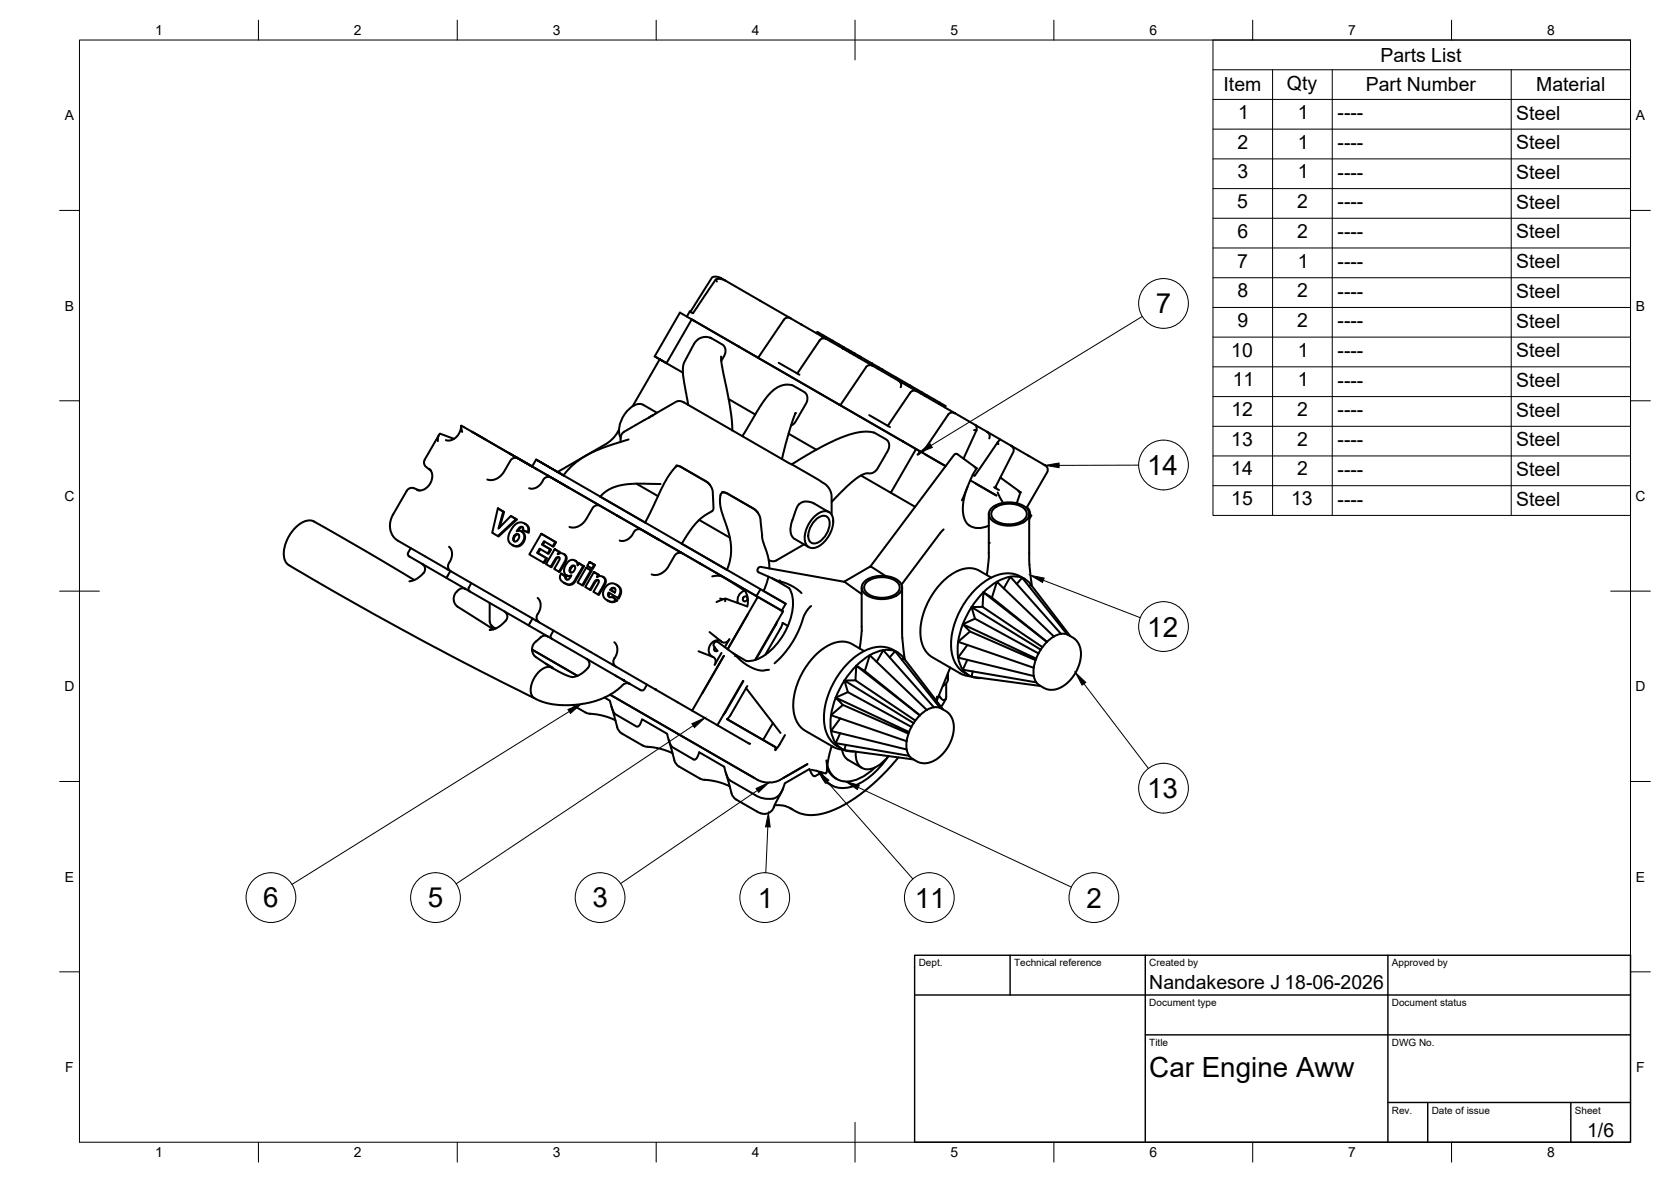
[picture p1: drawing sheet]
<svg xmlns="http://www.w3.org/2000/svg" width="420mm" height="297mm" viewBox="0 0 420 297" stroke-linecap="round" stroke-linejoin="round" font-family="sans-serif">
<!-- layer: Visible -->
<g fill="none" stroke="#000" stroke-width=".51">
<path d="M180 70.2l-5.7 8.5-.9-.4-.7 1.3M182.4 70.5l-2-.9-1.3 .1-5.5 8.7M182.4 70.5l-1.2-.4h-.8l-.4 .1 .3 .5M182.4 70.5l16.4 9.5M164.6 89.6l1.3 .7M165.9 90.3l1.4 .8M165.9 90.3l-6.8 11.8M167.3 91.1l.3 .2M167.6 91.3l6.3-11 56.4 32.5-6.3 11-7.5-4.3M167.6 91.3l4.1 2.3M173.9 80.3l.9 .5M178.6 84.9l.3 .1"/>
<path d="M178.6 84.9l3.1 1.7 .5 .7 .2 1.4-1 2M178.6 84.9l-1.8-.2-.9 .4-.8 .5-.6 .9-2.6 4.9-.2 1.1 .1 1.9 1.2 7.4M181.3 89.6l.3 2.6 2 10.6 .5 5.4M185.7 87.1l-14.7-8.5-6.4 11 2.7 1.5M185.7 87v.1M185.7 87.1l45.6 26.3M190.4 89.7h.1M195.8 91.2l5.2 3M205.3 83.8l.2-.4 3.9 2.2M206.4 99h.1M206.6 84.5l.5 .5M207.8 85.2l-9-5.2-.9-.2-.7 .4-6.6 9.7"/>
<path d="M209.4 85.6l2.7 1.6M209.4 85.6l-.2 .4M211.1 86.6l-.2 .4M212.1 87.2l1.7 1-.2 .4M212.1 87.2l-.2 .4M213.3 87.9l-.2 .3M213.8 88.2l1.1 .6M214.1 88.4l-.2 .3M214.9 88.8l4.3 2.5M214.9 88.8l-.2 .4M216 89.4l-.2 .4M216.3 89.6l-.2 .4"/>
<path d="M219.2 91.3l2.7 1.6M219.2 91.3l-.2 .4M219.4 91.9l-11.6-6.7-.8-.2-.9 .5-5.6 8.4M220.9 92.3l-.2 .4M221.9 92.9l6.5 3.7-.2 .4M221.9 92.9l-.2 .3M225.4 94.9l-.2 .3M225.9 95.6l.6 .7v1M228.5 97.1l.2-.3 3 1.8M230.5 98.3l-11-6.4-1-.1-.7 .4-6.5 9.6M231.7 98.6l4.6 2.6M231.7 98.6l-.2 .3"/>
<path d="M233.1 99.3l-.2 .4M107.9 117.8l.4 .4a3.4 3.4 0 0 1-3.4 5v-.1M110.4 109.3l-3.8 6.6v.6l.3 .6 1.5 1.2M114.2 110.3l-3.6-1.3-.4 .9-.1 1M115.9 107.1l-.4 1.7-.9 1.1-1.4 .8-1.1-.1M116.2 108.5l-.2-1.5 6.3 3.6M127.9 113.8l5.9 3.4-15.1-8.7 11.2 6.4-.2 .1M129.9 114.9l3.9 2.3M134.5 117.6l16 9.3M134.5 117.6h.1M134.8 115.5l-1 1.7 56.4 32.6 1-1.7M135.3 118.1l-5-2.9-.9-.2-1 .6-1.7 3.1-1.1 1.1-1.5 .8-1.6-.1"/>
<path d="M138.1 119.8l-.4-.3 5.2 3-4.4-2.5-.8-.2-.8 .4-1 1.5-.9 .8-1.1 .3-.8-.1M155.6 108l-1.3 2-1.6 1.4-12.5 7.2M156 111l.1-1.5 .9-1 13-7.5 .6-.2 .9 .1 36 20.8 1 1.1 .5 1.3 .1 5.2M158.1 110.4l-6.4 2.1-4.3 1.9-3 2.1-2.7 3-6.9-4 62.8 36.2-1 1.8-6.4-3.7M161.8 101.8l3.4 1.9M161.8 101.7a3.2 3.2 0 0 0-3.6 1 7.4 7.4 0 0 0-2.4 6.7l.3 .6M164.2 104.3l-1 .6M170.1 117l1.1 .3 6.2 3.6 1.2 1M183.2 100.3l6.7 3.9M198.3 109l7 4M198.9 106.9l.8-.5 .9-1.4 2.2-3.8 .2-1.4-.2-.7-.4-.5-3.1-1.8-2.1-.1-1.1 .4-1.3 .7-1.9 1.9-1.8 2.6-4.4 7.3M199.1 116.7l8.2-4.8 4-1.8 2.9-1.1 2.7-.5h2.1l.9 .3 2.4 1.3a2.23 2.23 0 0 1 .7 3.7l-2.4 4.1-.5 .5-.8 .5h-1.4l-.8 .3-1.5 .8-2.8 2.4-3.7 3.7"/>
<path d="M200 103.8l-1.7 5.1-1.7 6.5M211 101.7h.1M218.5 104.3l5.3 3M227 110.9h.1M230.3 112.8l1 .6-.4 .7M231.3 113.4l.3 .2M231.6 113.6l6.2 3.6M231.7 113.6l-1 .7M235 100.4l-.2 .4M236.3 101.2l1.4 .8-.1 .4M236.3 101.2l-.2 .3M240.1 103.8l-9.6-5.5-.9-.1-.7 .4-5.7 8.4"/>
<path d="M244.9 108.1h.6M245.1 117.5l.5 .2M245.3 106.8l.3 .6-.1 .8-3.2 7.1M245.3 106.8l9 5.2 .5 .7v.9l-4.6 9M245.3 106.8l-5.4-3.1h-.6l-.5 .1-6.9 10M245.6 117.7l-4.9-3.6-.7 .1-21.2 28.2-6.6 3.8M245.6 117.7l-1.2 2-2.5 6M248.2 108.5l.6 .9-.1 .8M251 111.6l-.1-.4-5.9 8.4-.4-.3M251.4 110.4l-.5 .8M254.3 112l8.5 5 .6 .8-.1 .9-5.2 9M103.3 137.7l-.8 1.5 .4 .6 58.2 33.6a.69 .69 0 0 0 .9-.2l.7-1.2"/>
<path d="M105.5 123.3l-1.7-.7-.9 .2-.6 .5-3.9 7-.4 1.7 .2 1.5 .7 1.3 .8 .8 12.8 7.5M112.9 137.4l.5 .7 .3 .9-.3 1.5-.8 1.7 .1 .6 .4 .6 21.6 12.5M125.2 127.8l-1.4 6.1 1.4 .8 4.6-4.3-1.4-.7-3.1 3.1 1.2-4.2-1.3-.8 1.5 .9M126.5 128.6l.2 .1-1.1 3.8M128.4 129.7l1.6 .9M129.4 134.5l.7-.3 .5 .4-.2 .8-.7 .7-.5-.1-.2-.4zM129.5 131.9l.8-.5 1-.1 1.1 .6 .4 .9-.1 .9-1.3-.5 .1-.7-.5-.1-1.1 1.1 .6-.1 .5 .1 .6 .4 .2 .8-.1 .9-.3 .7-.8 .7-.6 .2-.9-.1-.8-.5-.4-.5-.1-.6 .3-1.5zM129.8 130.4l.2 .2-4.6 4.2-.2-.1M130.4 134.3l-.5 .1-.5 .6-.2 .6 .2 .5M131.1 133.5a2.09 2.09 0 0 1-.4 3.7l-1 .1-.9-.4M131.4 132.5l-.5 .2-.7 .7M131.4 133.2l1.5 .6"/>
<path d="M131.9 131.6l1 .9 .1 1-.1 .3-.2-.1M135.1 138.9l2.4 1.4M135.9 138l-.6 1M136.1 134.1l-3 5.2 3.6 2.1 .7-1.2-2.3-1.3 .6-1 2 1.2 .6-1.1-2-1.2 .5-.8 2.2 1.3 .6-1.1-3.5-2.1 3.7 2.2M136.3 136.8l2.2 1.3M137 136.1l-.5 .9M138.3 138l.2 .1-.6 1.1-.2-.1M139.5 138l-2.2 3.8 1.2 .7 1.3-2.2 .4-.3h.3l.2 .6-1.4 2.4 1.2 .7 1.7-3 .1-.7-.3-.6a1.36 1.36 0 0 0-1.8-.1l.4-.7-1.1-.6 1.3 .8M139.6 136.2l.2 .1-.6 1.1-.2-.1M140.6 138.6l.2 .2-.2 .3M141.7 139.2l.7 .6 .1 .7-1.4 2.7-.4 .6-.2-.1M150.4 126.9l.3 .1"/>
<path d="M155.2 129.5l16 9.3M155.2 129.5h.1M155.2 129.5v.1M156 130.1l-5.1-3-.8-.1-.6 .2-.5 .4-1.6 2.9-1.1 1.2-1.7 .9-1.4-.2M160 121.5l5.4 3.2M160.8 133l-.3-.4 5.2 3.1-4.3-2.6-.8-.1-1 .4-.8 1.3-1 .9-1.1 .4-.9-.2M166.1 121.6l-6.2-.1-4.3 .6-2.8 1.1-1.9 1.6 11.3 6.5 4.7-9.6 2.2-3.4a1.84 1.84 0 0 1 1.2-1.2l.9 .2 6.7 3.9 .9 1.2 .4 1.4 .2 3.7-.2 .8-2.8 1.8-1.5 1.5-1.3 1.6-2.2 3.4 11.4 6.6 .6-1.6 .3-1.7 .1-2.7-.6-3.5-2-6.3-.2-1.7 .3-1.6a1.37 1.37 0 0 1 1.9 .1l6.4 3.7 1.2 1.4 .4 1.1 .5 5.1 1.5 4.6 .2 2.8M171.2 138.8l.2 .1M171.2 138.8l-.2 .1M175.8 130.7l7.7 4.4M181.6 123.6l1.3 .4 6.4 3.7 1.3 1.1M199.2 130.7a3.8 3.8 0 0 0 .6 4.7l3.6 2.1"/>
<path d="M202.2 136.8l-7.1 4.1-.9 .1-.9-.3M204.7 129.9a3.4 3.4 0 0 1 3.8-1.2 3.4 3.4 0 0 1 .8 3.9 7.1 7.1 0 0 1-4.8 5.1 2.13 2.13 0 0 1-2.2-2.5 8 8 0 0 1 2.4-5.3zM204.9 130.8a2.42 2.42 0 0 1 3.1-.9 3.6 3.6 0 0 1-.2 4.3l-.4 .6a3.3 3.3 0 0 1-3.2 1.7 2.42 2.42 0 0 1-.8-3.2l.6-1.3zM208.4 128.7l-3.8-2.2-1.4-.4a2.8 2.8 0 0 0-3.3 2.6l-.7 2M224 123.8l6.1 3.6M237.3 133l-.8 .9-9.8 13M243.3 122.4l-.8 2.5-.4 2.5 .1 2 .8 1.9a3.7 3.7 0 0 0 4.2 1.3l1.4-.5M244 120.7l6.5 3.8M248.6 129.2v10.9l-.5 4.4M249.5 127.6a7.5 7.5 0 0 1 8.5 0 2.1 2.1 0 0 1 .8 2 2.1 2.1 0 0 1-1.5 1.6 7.7 7.7 0 0 1-7.8-.4 1.97 1.97 0 0 1 0-3.2zM250 122.4l1.2 .8M250 127.7a6.3 6.3 0 0 1 7.9 .5 1.89 1.89 0 0 1-1 2.8 6.3 6.3 0 0 1-7.3-.8 1.7 1.7 0 0 1 .4-2.5z"/>
<path d="M250.4 122.2l.1 .6M250.8 123.7l1.4 2.7M251.5 120.1l5.1 3.6M256.1 123.6l.5 .1-.9 2.8M256.6 123.7h.1M258.2 127.5l.6 .8 .2 1.1M258.8 129.2v12.3l.7 5.8M258.8 129.3l.5 .3-.5 .9M104.2 145.8l-11-6.6a182.3 182.3 0 0 0-14.8-8.4l-1.3 .1-1.6 .7-1.7 1.5-1.2 1.8-.8 1.8-.4 1.9 .1 1.8 .5 1.1 .6 .5 5.7 3.4 19.1 10.8a849.5 849.5 0 0 0 37 19.3M106.2 141.7l.6 .9-.2 1.3-1.9 1.6-1.8 .6M112.5 143.1l.4 .1M112.5 143.1l.8 .5"/>
<path d="M113.2 143.5l-1 1.7M117.1 148l-.5-.2-.9 .1-1.3 1.3-.3 1.4 .4 1.3 .6 .6 9 5.7M118.5 146.5l-.7 1.4v.4l.4 .4M123.1 158.2l.2 .1M123.1 151.5l.1 5 .4 .7 1 .8M123.6 157.2v.6M126.8 153.7l.7 .9 .1 .6-.4 .7-1.8 1.6-.9 .5-1.3 .3M133.9 155.4l-1 1.7M134.7 155.9l.5 .1M134.7 155.9l.9 .5M135.2 150.3l.5 .6 .2 .9-.1 1.3-.9 1.9 .1 .8 .4 .4 18.7 10.9M137.4 140.2l.1 .1-.6 1.2-.2-.1"/>
<path d="M137.7 159.9l-.5-.1-.8 .1-1.7 1.4-.8 1-.1 1.2 .2 .8 .6 .7 4.2 2.8M139.2 158.5l-.7 1.3 .1 .5 .3 .3M140.6 140.1l-.6 .3-1.3 2.2-.2-.1M141.1 144.1l1.3 1M142.2 144.9l.3 .8M142.4 144.6l.5 .2h.7M142.7 141.3l.7-.5 .8-.1 .8 .6 .2 .8 .3-.6 1.1 .7-2.2 3.9-.7 .6-.5 .2-.7-.1-1-.5-.4-.5-.3-.6 .3-1.1 1.1 .8v.5l.4 .3 .5-.2 .6-.9-.7 .1-.4-.1-.7-.7v-1.1zM143.6 142.4l.7-.3 .3 .4-.3 1-.6 .4-.3-.1-.2-.4zM144.5 142.2l-.5 .1-.4 .5-.2 .6 .1 .5M144.6 140.9l.5 .4 .3 .5M145.5 141.5l1.4 .8M146.6 142.2l.3 .1-2.6 4.2-.7 .4-.6 .1-1.2-.6"/>
<path d="M147.4 142.6l-2.2 3.8 1.2 .7 2.2-3.8-1.2-.7 1.4 .8M148.2 141.2l-.5 1 1.1 .7 .6-1-1.2-.7 1.4 .8M148.6 143.3l.2 .1-2.2 3.8-.2-.1M149.3 143.7l-2.1 3.8 1.1 .7 1.4-2.3 .4-.2 .3 .1 .2 .2-.1 .5-1.3 2.2 1.2 .7 1.7-3.1v-.6l-.4-.7a1.43 1.43 0 0 0-1.6 0l.3-.6-1.1-.7 1.3 .8M149.4 141.9l.2 .1-.6 1-.2-.1M150.4 144.4l.2 .1-.2 .4M150.5 145.8l-.7 .3-1.3 2.2-.2-.1M151.6 144.9l.6 .6 .1 .9-1.7 3.1-.2-.1M152.4 147.3l.4-.3a2.09 2.09 0 0 1 2.8 .4 2.09 2.09 0 0 1-.2 2.9l-2.4-1.4-.1 .7 .2 .3 .3 .2 .5-.1 1.1 .8a2.16 2.16 0 0 1-3-.5 2.16 2.16 0 0 1 .4-3zM152.6 150.8l1.4 .5 1.2-.4M153.2 149l-.1 .6 .2 .5M153.4 148.2l1.2 .7"/>
<path d="M153.7 147.9l.3-.2 .6 .2 .1 .5-.1 .5-1.2-.7zM153.9 150l1.3 .9M154.6 147.8l-.5 .1-.5 .4M154.9 146.9l.9 .7 .4 .9-.3 1.3-.3 .6-.2-.1M155 150.8l.2 .1M175.8 141.5l14.7 8.5-7.5 13.1M175.8 141.5h.1M176.7 142l-5.1-2.9-.9-.2-1 .6-1.8 3.1-1 1.1-1.5 .7-1.5-.1M178.4 158.8l3.2 2.6h.9l.9-.7-1.2 1.9M181.1 150.4l1.1 .1M181.3 144.6l.2 .2-1.3-.1-1.1 .2M181.5 144.8l5.7 3.6"/>
<path d="M182.3 151.1l.2-.6 5.4 1.9M182.4 150.5l-2.3 .8M187.3 148.4l.5 1 .2 1.1-.1 1.9M187.3 148.4a2.56 2.56 0 0 0-1.8 3.1M188 154.4l-5 8.8M190.5 150l6.4 3.7-.5-.3M193.2 144.9l-1.2 3.6 5.6 3.2M194 145.3l4.4 2.5M195.4 156.2l-5.4 9.6M196 145.8l.3 .4 1.7 .5 1.4 .7 2.1 1.6M196.1 146.2l.7 .2M196.3 146.2l-5.7-2.4-.2-.5 .2-.5 .7-.3 21.1 3.7"/>
<path d="M196.9 153.7l-7 12.1M198.1 157.3l-1.3-.8-.5 1.4-3.9 6.7M198.4 147.8a9.7 9.7 0 0 1 .3 8 16.4 16.4 0 0 1-8.4 9.9l-1.8 .4h-.8M203.9 152.3l-1 1.1-.6 1.1-1.3 3.6-1.7 3.2-2.2 3.1-2.3 2.3M212.4 146.2l4.3 3.1M216.7 147.6v10.9l-.5 4.5M217.5 146a7.5 7.5 0 0 1 8.5 0 2.1 2.1 0 0 1 .8 2.1 2.1 2.1 0 0 1-1.4 1.6 7.7 7.7 0 0 1-7.9-.5 1.97 1.97 0 0 1 0-3.2zM218 146.2a6.3 6.3 0 0 1 7.9 .5 1.89 1.89 0 0 1-1 2.8 6.3 6.3 0 0 1-7.3-.9 1.7 1.7 0 0 1 .4-2.4zM218.9 142.3l.2 .1M219.1 142.4l3.6 2.3M226.8 147.6v12.3l.7 5.8M243.9 158.7l-3 2.6 19 6.5"/>
<path d="M245.2 155.5l-3.1 1.4M247.1 152.5l-2.8 .1M247.3 148.9l2.1 1.3M247.3 148.8a21.4 21.4 0 0 0-6.5 15.8 5.6 5.6 0 0 0 5.4 5.8h.5M249.2 145.2l-3.7-2.1-1.5-.3-1.2 .1a14.5 14.5 0 0 0-9.1 7.8l-1.1 2.3-.9 2.9-.3 2.1 .1 1.9a6.6 6.6 0 0 0 3 5.3l7.2 4.2 1.1 .4 1.3 .2M252.4 147.9l1.6-3 12.8 14.4M255.7 146.8l1.3-1.6 11.3 14.2M257.7 145.5l-1.5-.8-1.4-.5-1.5-.1-1.8 .2a17.8 17.8 0 0 0-10.6 10.3l-1 2.3-.5 2.4a9.7 9.7 0 0 0 1.8 8.7l2.4 1.8M258.7 147.3l.5-.3 9.9 12.8M259.2 147a5.7 5.7 0 0 0-7.4-1.4 15.3 15.3 0 0 0-4.5 3.2M265 160l-14.3-13.8-1.3 4 13.9 11.1M266.8 159.3l1.5 .1"/>
<path d="M266.8 159.3a6.8 6.8 0 0 0-3.6 2M268.3 159.4l1.4 .8a5.8 5.8 0 0 1 1.5 7.1l-.8 1.9-1.6 2-1.5 1.2-1.9 .8a3.9 3.9 0 0 1-3-.4l-1-.6-.9-.7M133.8 163.2l11.4 6.6M137.2 166.8l1.8 1.2M144 177.2l3.5 2 .9 .2M147.5 165.6l.7 .9-.2 1.1-1.7 1.6-1.8 .9h-.7l-1.1-.3-4.5-2.2-1 .1-1 .6-1.4 1.3-1 1.9-.4 2.2 .4 1.3 .5 .4 1.3 .7 3.3 .9 4.2 .2 3-.2 2.8-.6 2.3-.8 2.8-1.3 3-2.5 .9-.1 .5 .2M148.4 179.4l3.4 .5 2.9 1.1M152 175.3l1.4 .8 .7 2.4 .6 1 5.5 3.1 .4-.2 .4-.4 .4-1.3 6.3 3.7 .8 2.5 .6 .9 5.5 3.1 .7-.6 .5-1.3 6.3 3.7 .7 2.4 .7 1 6.2 3.6a5.8 5.8 0 0 0 5.3 .8l1.3-1.2 1-2.4 6.3-3.7 .4 1.2 .7 .7 1.8-.9 .5 1.5 1 1M153.4 174.6l37.1 21.4a6.2 6.2 0 0 0 5.6 0l6.9-4M153.8 177.6l1.1 3.9a4.3 4.3 0 0 0 1.5 2.8l5.2 3 1.2 .4M154.1 167.1l.4 .1M154.1 167.1l.8 .5"/>
<path d="M154.5 161.4l.5 .7 .2 1-.2 1.4-.8 1.6 .1 .7 .4 .6 19.3 11.2 8-13.8M174 178.6l14.4 8.3M175.6 163.7l3.9 1.5 .4 .8-.2 1.1 1.7-3M179.7 162.6a.57 .57 0 0 0-.1 .8 .57 .57 0 0 0 .8 .1l-1-1.3 .1-.5 .5-.5 .5 .1 4.8 3.6M181.4 161.2a2.24 2.24 0 0 0-2.9 .9 2.24 2.24 0 0 0 .7 2.9M182 164.8l-5.4 9.4M184.3 164.1l3.4 2M184.8 164.9h.5l2.3 2.1 2.6 1.3M185.2 164.8l.6 .6M186.8 171.1l-6.4 11.2M186.9 171.1l-5 8.6M187.6 172.9l8.7 11.3"/>
<path d="M187.9 172.4l-4.1 7.2-1 1.1M190.4 168.3l1.2 .2 1.8-.2M210.1 175.3a13.5 13.5 0 0 0-.2 11 5 5 0 0 0 4.9 2.5M211.9 177.2l-3 2.5 19.1 6.6M213.2 173.9l-3.1 1.4M215.1 171h-2.8M215.3 167.3l2.1 1.3M215.3 167.3l-3 3.7-2.2 4.3M217.3 163.6l-3.9-2.1-1.2-.3-1.4 .1a14.5 14.5 0 0 0-9.1 7.8l-1 2.1-.7 2.1-.5 2.4v2a7 7 0 0 0 3 5.9l7.2 4.2 2.4 .6M220.4 166.3l1.7-2.9 12.7 14.3M223.7 165.2l1.4-1.6 11.3 14.3M225.7 164l-1.5-.9-1.3-.4-1.7-.2-1.7 .3a18.1 18.1 0 0 0-10.9 10.8l-1.2 4.2a9.7 9.7 0 0 0 1.9 8.7l2.4 1.7"/>
<path d="M226.8 165.8l.5-.4 9.8 12.9M227.3 165.4a5.7 5.7 0 0 0-7.4-1.3 15.3 15.3 0 0 0-4.6 3.2M231.3 179.8l-2.1 2.8-.8 1.8-.4 1.9M231.3 179.8l-16-12.5-.2 3.7 15.1 10.1M233 178.4l-14.3-13.7-1.3 3.9 13.9 11.2M233 178.4l-1.7 1.4M235.6 175.1l-.2 1M236.1 174.7l.9 1.2h.5l.3-.2M236.4 177.9l.3 .1M236.4 177.9a3.9 3.9 0 0 0-3.4 .5M236.7 178.1l1 .6a5.8 5.8 0 0 1 1.5 7.2l-1.1 2.2-1.2 1.5-1.5 1.3-2 .8a4.2 4.2 0 0 1-3-.4l-1-.6M237.8 175.7l-1.2 2"/>
<path d="M237.9 171.7l-.1 3.9M238.4 169.2a2.64 2.64 0 0 1-.8 2.8l-.5 .4M238.9 167.8l-3.4 8.4M243.2 165.8l-1.1 2.5 18.4 3.2M243.2 162.1l-2.3 3.2 19 4.6M244.6 168.7l-.3 1.4 17.3 2.3M260.5 165.5l-18.4-8.6 1.8 1.8 16.5 7.2M260.5 165.5l-.3 .9a6.2 6.2 0 0 0 .3 5.1M261.7 163.3l-17.4-10.7 .9 2.9 15.9 8.7M261.7 163.2l-1.2 2.3M263.2 161.3l-1.5 1.9M263.2 161.3l-15.9-12.4-.2 3.6 15 10.1"/>
<path d="M162.8 187.7l3.4 .5 2.9 1.1M168.1 185.9l1.1 3.9a4.3 4.3 0 0 0 1.6 2.8l5.1 3 1.2 .4M177.1 196l3.5 .5 2.9 1.1M182.5 194.2l1.1 3.9a4.3 4.3 0 0 0 1.5 2.8l5.2 3a2.81 2.81 0 0 0 4.3-1.1M182.8 180.7l12.2 7.1zM194.4 181.7l-2.5 4.3M196.2 186.9l-1.3 1.6 .1-.7M196.8 198.4l-2.2 4.4M197.4 184.7l-1.2 2.2M207.8 191.1l.2 2.1-.3 1.1-3.6-.9M208 196.7l1.1 .6M208 193.1l.9 1.4 1.5 1.3"/>
<path d="M208 192.4a5 5 0 0 0 7 3.6l2.5-1.2 2.5-1.9M209.1 187.5l-.8 3-.4 2.9M211.3 184.3l-1.2 2.5 18.5 3.1M211.3 180.5l-2.4 3.2 19.1 4.6M211.7 188.4l.3 1.1 .9 1.2 3.8 2.3M212.6 187.2l-.3 1.3 17.4 2.3M215.2 188.9a3.6 3.6 0 0 0 2.5 4.4 6.8 6.8 0 0 0 5.7-3.3M223.4 190a17 17 0 0 1-10.7 8 5.5 5.5 0 0 1-6.2-3.9M225.9 190.3l-2.9 3.4-4.4 4.1-3.7 2.8-4.7 2.7-3.2 1.1-3.4 .4-2.6-.4-2.4-1.3M228 186.3v2M228 188.3a3.1 3.1 0 0 0 1.4 2.4M228.6 184l-18.5-8.7 1.8 1.9 16.5 7.2"/>
<path d="M229.7 181.7l-17.4-10.7 .9 2.9 16 8.8M194.8 202.4h2.1l2.2 .9"/>
<circle cx="187.4" cy="150.5" r=".61"/>
</g>
<g fill="#000">
<circle cx="248.6" cy="136.4" r=".25"/>
<circle cx="164.7" cy="173.2" r=".25"/>
<circle cx="188.4" cy="186.9" r=".25"/>
</g>
<!-- layer: BORDER -->
<g fill="none" stroke="#000" stroke-width=".25">
<path d="M20 10.1h390v276.9h-390zM65 5.1v5M115 5.1v5M165 5.1v5M215 5.1v10M265 5.1v5M315 5.1v5M365 5.1v5M15 52.9h5M410 52.9h5M15 100.7h5M410 100.7h5"/>
<path d="M15 148.6h10M405 148.6h10M15 196.4h5M410 196.4h5M15 244.2h5M410 244.2h5M65 287v5M115 287v5M165 287v5M215 282.1v9.9M265 287v5M315 287v5"/>
<path d="M365 287v5"/>
</g>
<!-- layer: TITLEBLOCK -->
<path d="M230 240.1h180v46.9h-180zM230 250h180M254 240.1v9.9M288 240.1v46.9M349 240.1v46.9M288 260.1h122M349 277.1h61M359 277.1v9.9M395 277.1v9.9" fill="none" stroke="#000" stroke-width=".36"/>
<!-- layer: Parts Lists -->
<g fill="none" stroke="#000" stroke-width=".25">
<path d="M305 10.1h105v119.4h-105zM305 17.5h105M320 17.5v112M335 17.5v112M380 17.5v112M305 25h105M305 32.5h105M305 39.9h105M305 47.4h105M305 54.8h105M305 62.3h105M305 69.8h105"/>
<path d="M305 77.3h105M305 84.7h105M305 92.2h105M305 99.7h105M305 107.1h105M305 114.6h105M305 122.1h105"/>
</g>
<!-- layer: Balloons -->
<g fill="none" stroke="#000" stroke-width=".25">
<circle cx="292.6" cy="76.3" r="6.3"/>
<circle cx="292.6" cy="116.9" r="6.3"/>
<circle cx="292.6" cy="157.5" r="6.3"/>
<circle cx="292.6" cy="198.1" r="6.3"/>
<circle cx="68.1" cy="225.6" r="6.3"/>
<circle cx="109.5" cy="225.6" r="6.3"/>
<circle cx="150.9" cy="225.6" r="6.3"/>
<circle cx="192.3" cy="225.6" r="6.3"/>
<circle cx="233.7" cy="225.6" r="6.3"/>
<circle cx="275" cy="225.6" r="6.3"/>
</g>
<!-- layer: 0 -->
<path d="M231.1 113.8l2.7-2.4 .6 1zM262.8 117l3.5-.6v1.1zM259.1 144.6l3.5 .7-.5 1.1zM142.8 178.3l3.3-1.4-2.7 2.4zM270.4 169l2.6 2.5-.9 .7zM174 181.9l3.2-1.5-2.6 2.4zM190.1 198.1l3.2-1.4-2.5 2.4zM205.7 193.8l2.7 2.3-.9 .7zM212.6 196.4l3.4 .9-.4 1.1zM193.2 204.3l.5 3.5h-1.2z" fill="#000" stroke="#000" stroke-width=".25"/>
<path d="M287.2 79.5l-53.1 32.5M286.3 116.9l-20 .1M262.3 145.8l24.4 9.4M143.1 178.8l-69.7 43.5M272.5 171.8l16.3 21.3M174.3 182.4l-59.6 39.7M190.4 198.6l-34.4 23.4M208 196.5l21.5 24.4M215.8 197.9l53.6 25M193.1 207.8l-.5 11.5" fill="none" stroke="#000" stroke-width=".25"/>
<g font-size="7">
<text x="290.6" y="78.8">7</text>
<text x="288.4" y="119.4">14</text>
<text x="288.5" y="160">12</text>
<text x="288.4" y="200.5">13</text>
<text x="66.2" y="228">6</text>
<text x="107.5" y="228">5</text>
<text x="148.9" y="228">3</text>
<text x="190.6" y="228.1">1</text>
<text x="230" y="228.1">11</text>
<text x="273.2" y="228.1">2</text>
<text x="289" y="270.6">Car Engine Aww</text>
</g>
<g font-size="4.9">
<text x="347.1" y="15.5">Parts List</text>
<text x="307.7" y="23">Item</text>
<text x="323.6" y="22.5">Qty</text>
<text x="343.4" y="23">Part Number</text>
<text x="386.3" y="23">Material</text>
<text x="311.3" y="29.9">1</text>
<text x="326.3" y="29.9">1</text>
<text x="336.3" y="30">----</text>
<text x="381.3" y="30">Steel</text>
<text x="311.2" y="37.4">2</text>
<text x="326.3" y="37.4">1</text>
<text x="336.3" y="37.5">----</text>
<text x="381.3" y="37.5">Steel</text>
<text x="311.1" y="44.8">3</text>
<text x="326.3" y="44.8">1</text>
<text x="336.3" y="44.9">----</text>
<text x="381.3" y="45">Steel</text>
<text x="311.1" y="52.3">5</text>
<text x="326.2" y="52.3">2</text>
<text x="336.3" y="52.4">----</text>
<text x="381.3" y="52.5">Steel</text>
<text x="311.1" y="59.8">6</text>
<text x="326.2" y="59.8">2</text>
<text x="336.3" y="59.9">----</text>
<text x="381.3" y="59.9">Steel</text>
<text x="311.1" y="67.2">7</text>
<text x="326.3" y="67.2">1</text>
<text x="336.3" y="67.3">----</text>
<text x="381.3" y="67.4">Steel</text>
<text x="311.1" y="74.7">8</text>
<text x="326.2" y="74.7">2</text>
<text x="336.3" y="74.8">----</text>
<text x="381.3" y="74.9">Steel</text>
<text x="311.1" y="82.2">9</text>
<text x="326.2" y="82.2">2</text>
<text x="336.3" y="82.3">----</text>
<text x="381.3" y="82.3">Steel</text>
<text x="309.6" y="89.6">10</text>
<text x="326.3" y="89.6">1</text>
<text x="336.3" y="89.7">----</text>
<text x="381.3" y="89.8">Steel</text>
<text x="309.9" y="97.1">11</text>
<text x="326.3" y="97.1">1</text>
<text x="336.3" y="97.2">----</text>
<text x="381.3" y="97.2">Steel</text>
<text x="309.6" y="104.6">12</text>
<text x="326.2" y="104.6">2</text>
<text x="336.3" y="104.7">----</text>
<text x="381.3" y="104.7">Steel</text>
<text x="309.6" y="112">13</text>
<text x="326.2" y="112">2</text>
<text x="336.3" y="112.1">----</text>
<text x="381.3" y="112.2">Steel</text>
<text x="309.6" y="119.5">14</text>
<text x="326.2" y="119.5">2</text>
<text x="336.3" y="119.6">----</text>
<text x="381.3" y="119.6">Steel</text>
<text x="309.6" y="127">15</text>
<text x="324.6" y="127">13</text>
<text x="336.3" y="127">----</text>
<text x="381.3" y="127.1">Steel</text>
<text x="289" y="248.5">Nandakesore J 18-06-2026</text>
<text x="399.1" y="285.7">1/6</text>
</g>
<g font-size="3.5">
<text x="39" y="8.8">1</text>
<text x="89" y="8.8">2</text>
<text x="139" y="8.8">3</text>
<text x="189" y="8.8">4</text>
<text x="239" y="8.8">5</text>
<text x="289" y="8.8">6</text>
<text x="339" y="8.8">7</text>
<text x="389" y="8.8">8</text>
<text x="16.3" y="30.2">A</text>
<text x="411.3" y="30.2">A</text>
<text x="16.3" y="78">B</text>
<text x="411.3" y="78">B</text>
<text x="16.2" y="125.9">C</text>
<text x="411.2" y="125.9">C</text>
<text x="16.2" y="173.7">D</text>
<text x="411.2" y="173.7">D</text>
<text x="16.3" y="221.6">E</text>
<text x="411.3" y="221.6">E</text>
<text x="16.4" y="269.4">F</text>
<text x="411.4" y="269.4">F</text>
<text x="39" y="290.8">1</text>
<text x="89" y="290.8">2</text>
<text x="139" y="290.8">3</text>
<text x="189" y="290.8">4</text>
<text x="239" y="290.8">5</text>
<text x="289" y="290.8">6</text>
<text x="339" y="290.8">7</text>
<text x="389" y="290.8">8</text>
</g>
<g font-size="2.5">
<text x="231" y="242.9">Dept.</text>
<text x="255" y="242.9">Technical reference</text>
<text x="289" y="242.9">Created by</text>
<text x="350" y="242.9">Approved by</text>
<text x="289" y="252.8">Document type</text>
<text x="350" y="252.8">Document status</text>
<text x="289" y="262.9">Title</text>
<text x="350" y="262.9">DWG No.</text>
<text x="350" y="279.9">Rev.</text>
<text x="360" y="279.9">Date of issue</text>
<text x="396" y="279.9">Sheet</text>
</g>
</svg>
